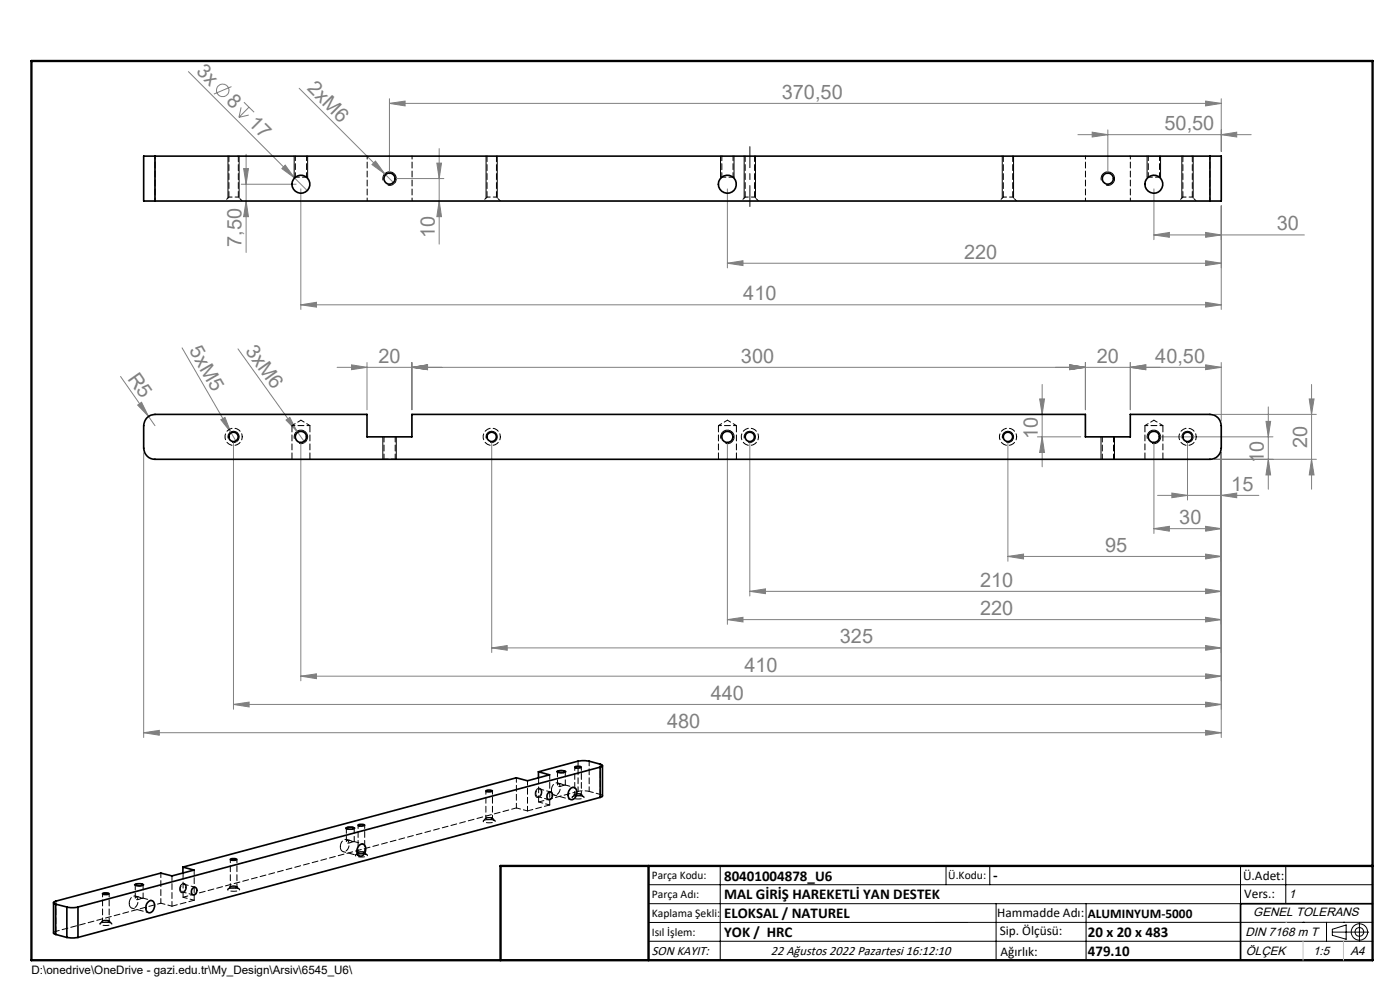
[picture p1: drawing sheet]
<svg xmlns="http://www.w3.org/2000/svg" width="297mm" height="210mm" viewBox="0 0 297 210" stroke-linecap="round" stroke-linejoin="round" font-family="sans-serif">
<g fill="none" stroke="#808080" stroke-width=".21">
<path d="M40 15.2l22.5 22.5M49.1 18.4l-3.7 1.6M63.5 18.7l18.1 18.2M51.2 22.8l-.5 2.1M51.2 39.1h11.6M51.7 35.8h1l-.5 3.3zM51.8 21.7l2.1 2.1M52.2 32.7v20.8M52.8 24.4l-2.1 .5M52.8 22.7l-2.1 2.2M60.5 35l2 2.7-2.7-1.9zM62.5 37.7l2.7 2.7"/>
<path d="M78.9 34.9l.8-.7 1.9 2.7zM81.6 36.9l2 2M82.6 21.9l3.3-.5v1.1zM82.6 20.9v16M82.6 21.9h176.5M83.6 37.9h10.6M92.7 34.6h1l-.5 3.3zM93.2 31.5v20.3M228.7 28.6h36.7M231.7 28l3.3 .6-3.3 .5zM235 27.5v9.4M255.8 21.4l3.3 .5-3.3 .6z"/>
<path d="M259.1 28.6l3.3-.6v1.1zM259.1 20.9v11.2M52.2 42.6l.5 3.4h-1zM63.8 40.1v25.5M93.2 42.6l.5 3.4h-1zM154.3 55.8l3.3-.5v1zM154.3 40.1v16.7M154.3 55.8h104.8M244.8 49.8l3.3-.5v1zM244.8 40.1v10.7M244.8 49.8h31.9M255.8 49.3l3.3 .5-3.3 .5z"/>
<path d="M255.8 55.3l3.3 .5-3.3 .5zM259.1 43.7v21.9M25.6 79.9l5.9 8.4M38.6 73.8l10.3 17.8M50.5 74l12.5 17.5M63.8 64.7l3.3-.6v1zM63.8 64.7h195.3M74.6 77.4l3.3 .5-3.3 .5zM77.9 76.9v10M87.4 77.9l3.3-.5v1zM87.4 76.9v10M226.9 77.4l3.4 .5-3.4 .5z"/>
<path d="M230.3 76.9v10M239.8 76.9v10M239.8 77.9l3.3-.5v1zM255.8 64.1l3.3 .6-3.3 .4zM255.8 77.4l3.3 .5-3.3 .5zM259.1 77.9h-187.6M259.1 76.9v12.4M29.2 85.9l.8-.6 1.5 3zM30.5 96.1v60.3M31.5 88.3l1.4 2M46.8 89l.9-.5 1.2 3.1zM48.9 91.6l1.2 2.1"/>
<path d="M49.5 93.7v56.8M60.7 89.1l.8-.6 1.5 3zM63 91.5l1.7 2.3M63.8 93.7v50.7M104.3 93.7v44.7M154.3 93.7v38.7M159.1 93.7v32.7M213.8 93.7v25.4M220.1 92.7h9.2M220.6 84.6h1l-.5 3.3zM221.1 92.7l.5 3.3h-1zM221.1 81.6v17.4"/>
<path d="M244.8 93.7v19.5M245.8 92.7h24.3M251.9 93.7v12.4M257.7 87.9h21.6M257.7 97.4h21.6M259.1 96.1v60.3M268.6 89.4h1l-.5 3.3zM269.1 97.4l.5 3.3h-1zM269.1 86.3v17.5M277.7 84.6h1.1l-.6 3.3zM278.2 97.4l.6 3.3h-1.1zM278.2 81.6v22.2"/>
<path d="M213.8 118l3.3-.5v1.1zM213.8 118h45.3M244.8 112.1l3.3-.5v1.1zM244.8 112.1h14.3M245.6 105.1h21.5M248.6 104.6l3.3 .5-3.3 .5zM255.8 111.6l3.3 .5-3.3 .6zM255.8 117.5l3.3 .5-3.3 .6zM259.1 105.1l3.3-.5v1zM104.3 137.4l3.3-.5v1zM104.3 137.4h154.8M154.3 131.4l3.3-.5v1z"/>
<path d="M154.3 131.4h104.8M159.1 125.4l3.3-.5v1zM159.1 125.4h100M255.8 124.9l3.3 .5-3.3 .5zM255.8 130.9l3.3 .5-3.3 .5zM255.8 136.9l3.3 .5-3.3 .5zM30.5 155.4l3.3-.5v1.1zM30.5 155.4h228.6M49.5 149.4l3.3-.5v1.1zM49.5 149.4h209.6M63.8 143.4l3.3-.5v1.1zM63.8 143.4h195.3"/>
<path d="M255.8 142.9l3.3 .5-3.3 .6zM255.8 148.9l3.3 .5-3.3 .6zM255.8 154.9l3.3 .5-3.3 .6z"/>
<circle cx="47.3" cy="19.2" r="1.33"/>
</g>
<g fill="none" stroke="#000" stroke-width=".21">
<path d="M48.4 33.1v8.9M50.7 33.1v8.9M62.4 33.1v4.5M65.3 33.1v4.5M81.2 38.3a1.42 1.42 0 0 1 1.3-1.8 1.42 1.42 0 0 1 1.5 1.5 1.42 1.42 0 0 1-1.7 1.3M103.1 33.1v8.9M105.5 33.1v8.9M152.9 33.1v4.5M155.7 33.1v4.5M157.9 33.1v8.9M160.3 33.1v8.9M212.6 33.1v8.9"/>
<path d="M215 33.1v8.9M233.6 38.3a1.43 1.43 0 0 1 1.3-1.8 1.43 1.43 0 0 1 1.5 1.5 1.43 1.43 0 0 1-1.8 1.3M243.3 33.1v4.5M246.2 33.1v4.5M250.7 33.1v8.9M253.1 33.1v8.9M48.4 93a1.19 1.19 0 0 1 1-1.5 1.19 1.19 0 0 1 1.3 1.3 1.19 1.19 0 0 1-1.5 1M62.4 93.1a1.42 1.42 0 0 1 1.3-1.9 1.42 1.42 0 0 1 1.5 1.6 1.42 1.42 0 0 1-1.7 1.2M81.2 92.7v4.7M84.1 92.7v4.7M103.2 93a1.19 1.19 0 0 1 1-1.5 1.19 1.19 0 0 1 1.3 1.3 1.19 1.19 0 0 1-1.5 1M152.9 93.1a1.43 1.43 0 0 1 1.3-1.9 1.43 1.43 0 0 1 1.5 1.6 1.43 1.43 0 0 1-1.8 1.2"/>
<path d="M157.9 93a1.2 1.2 0 0 1 1.1-1.5 1.2 1.2 0 0 1 1.3 1.3 1.2 1.2 0 0 1-1.6 1M212.7 93a1.19 1.19 0 0 1 1.1-1.5 1.19 1.19 0 0 1 1.2 1.3 1.19 1.19 0 0 1-1.5 1M233.6 92.7v4.7M236.4 92.7v4.7M243.4 93.1a1.42 1.42 0 0 1 1.2-1.9 1.42 1.42 0 0 1 1.6 1.6 1.42 1.42 0 0 1-1.8 1.2M250.8 93a1.2 1.2 0 0 1 1-1.5 1.2 1.2 0 0 1 1.3 1.3 1.2 1.2 0 0 1-1.5 1M73.3 175.6l.2-.1a1.86 1.86 0 0 1 1.8 .2 1.85 1.85 0 0 1-2-.1zM103 173.6a1.62 1.62 0 0 1 1.6 .1 1.55 1.55 0 0 1-1.7-.1zM113.9 167.4a.67 .67 0 0 1 .9 0 .67 .67 0 0 1 .1 .9 .73 .73 0 0 1-.4 .8 .73 .73 0 0 1-.9-.3v-.9zM118.1 163.6a2.2 2.2 0 0 1 2 .1 1.91 1.91 0 0 1-2-.1zM121.8 168.5h.2a1.48 1.48 0 0 1 1.4 .1 1.47 1.47 0 0 1-1.6-.1zM21.7 195.4l.1-.1a1.88 1.88 0 0 1 1.5 .1 1.8 1.8 0 0 1-1.7 0z"/>
<path d="M28.5 187.6a2.08 2.08 0 0 1 2 .1 2.09 2.09 0 0 1-2 0zM38.3 187.8a.68 .68 0 0 1 1-.3 .68 .68 0 0 1 .2 1 .73 .73 0 0 1-.5 .8 .73 .73 0 0 1-.8-.3l-.1-.7zM48.8 188.1h.1a1.52 1.52 0 0 1 1.5 .1h-.1a1.73 1.73 0 0 1-1.6-.1zM75.8 180.9l.2-.1a1.48 1.48 0 0 1 1.5 .1 1.47 1.47 0 0 1-1.7 0zM137.6 187.7h153.6M137.6 191.7h153.6M137.6 199.7h153.6M152.8 183.7v20M200.7 183.7v4M210 183.7v4M211.3 191.7v12M230.4 191.7v12"/>
<path d="M263.2 183.7v20M272.8 183.7v8M276.4 195.6h.1M281.4 195.6v4.1M282.6 197.7h7.8M282.6 197.1l3-.9v3l-3-.8zM285 195.6h.1M288.4 195.8v3.8M291.2 195.6l-153.6 .1"/>
<circle cx="288.4" cy="197.7" r="1.74"/>
<circle cx="288.4" cy="197.7" r=".93"/>
</g>
<path d="M159.1 31.1v12.7" fill="none" stroke="#000" stroke-width=".21" stroke-dasharray="15.2 1.3 1.3 1.3" stroke-dashoffset="10.8"/>
<path d="M106.2 203.7h185" fill="none" stroke="#000" stroke-width=".25"/>
<path d="M291.2 191.7h-28v12" fill="none" stroke="#000" stroke-width=".35"/>
<path d="M6.7 12.9h284.5v190.8h-284.5zM137.6 183.7v20M291.2 183.7h-185v20" fill="none" stroke="#000" stroke-width=".5"/>
<path d="M272.8 195.6h.1M276.4 199.7v4M285 199.7v4" fill="none" stroke="#c0c0c0" stroke-width=".21"/>
<path d="M62.4 37.6h2.9M152.9 37.6h2.8M243.4 37.6h2.8M81.2 97.4h2.9" fill="none" stroke="#000" stroke-width=".21" stroke-dasharray="1.3 .6" stroke-dashoffset=".2"/>
<g fill="#808080">
<path d="M46.8 89l.9-.5 1.2 3.1z"/>
<path d="M29.2 85.9l.8-.6 1.5 3z"/>
<path d="M60.7 89.1l.8-.6 1.5 3z"/>
<path d="M78.9 34.9l.8-.7 1.9 2.7z"/>
<path d="M60.5 35l2 2.7-2.7-1.9z"/>
<path d="M239.8 77.9l3.3-.5v1zM226.9 77.4l3.4 .5-3.4 .5zM87.4 77.9l3.3-.5v1zM74.6 77.4l3.3 .5-3.3 .5zM226.9 77.4l3.4 .5-3.4 .5zM87.4 77.9l3.3-.5v1zM255.8 154.9l3.3 .5-3.3 .6zM30.5 155.4l3.3-.5v1.1zM255.8 111.6l3.3 .5-3.3 .6zM244.8 112.1l3.3-.5v1.1zM255.8 117.5l3.3 .5-3.3 .6zM213.8 118l3.3-.5v1.1zM255.8 130.9l3.3 .5-3.3 .5zM154.3 131.4l3.3-.5v1zM255.8 136.9l3.3 .5-3.3 .5zM104.3 137.4l3.3-.5v1z"/>
<path d="M63.8 64.7l3.3-.6v1zM255.8 64.1l3.3 .6-3.3 .4z"/>
<path d="M255.8 49.3l3.3 .5-3.3 .5zM244.8 49.8l3.3-.5v1zM259.1 28.6l3.3-.6v1.1zM231.7 28l3.3 .6-3.3 .5zM255.8 55.3l3.3 .5-3.3 .5zM154.3 55.8l3.3-.5v1zM255.8 21.4l3.3 .5-3.3 .6zM82.6 21.9l3.3-.5v1.1z"/>
<path d="M221.1 92.7l.5 3.3h-1zM220.6 84.6h1l-.5 3.3z"/>
<path d="M277.7 84.6h1.1l-.6 3.3zM278.2 97.4l.6 3.3h-1.1zM268.6 89.4h1l-.5 3.3zM269.1 97.4l.5 3.3h-1z"/>
<path d="M51.7 35.8h1l-.5 3.3zM52.2 42.6l.5 3.4h-1zM92.7 34.6h1l-.5 3.3zM93.2 42.6l.5 3.4h-1z"/>
<path d="M159.1 125.4l3.3-.5v1zM255.8 124.9l3.3 .5-3.3 .5zM63.8 143.4l3.3-.5v1.1zM255.8 142.9l3.3 .5-3.3 .6zM49.5 149.4l3.3-.5v1.1zM255.8 148.9l3.3 .5-3.3 .6zM239.8 77.9l3.3-.5v1zM255.8 77.4l3.3 .5-3.3 .5zM248.6 104.6l3.3 .5-3.3 .5zM259.1 105.1l3.3-.5v1z"/>
</g>
<g fill="none" stroke="#000" stroke-width=".35">
<path d="M32.9 33.1h-2.4v9.5h2.4M32.9 33.1v9.5M32.9 33.1h223.8M256.7 33.1h2.4v9.5h-2.4M256.7 33.1v9.5M32.9 42.6h223.8M31.2 88.6a2.31 2.31 0 0 1 1.7-.7h45v4.8h9.5v-4.8h142.9v4.8h9.5v-4.8h16.9a2.41 2.41 0 0 1 2.4 2.4v4.8a2.41 2.41 0 0 1-2.4 2.3h-223.8a2.41 2.41 0 0 1-2.4-2.3v-4.8l.2-.9zM73.5 175.6a1.87 1.87 0 0 1 1.6 .1 1.61 1.61 0 0 1-1.6-.1zM76 175a1.04 1.04 0 0 1 1.3 .1 1.04 1.04 0 0 1-1.3-.1zM76.1 179.5a.85 .85 0 0 1 1.1-.4 .85 .85 0 0 1 .4 1.2l-.1 .3a.92 .92 0 0 1-.6 .9 .92 .92 0 0 1-1-.3 1.64 1.64 0 0 1 .2-1.7zM103 167.8a1.5 1.5 0 0 1 1.5 0 1.28 1.28 0 0 1-1.5 0zM114.2 163.7l2.4 .7-4.7 1.2-2.4-.6-70.7 18.9"/>
<path d="M114.2 163.7v1.3M116.2 168.3a.52 .52 0 0 1 .7-.3 .52 .52 0 0 1 .3 .7 .67 .67 0 0 1-.3 .7 .67 .67 0 0 1-.8 0l-.1-.6zM118.3 163.6a1.85 1.85 0 0 1 1.6 .1 1.6 1.6 0 0 1-1.6-.1zM121.1 167.2a.87 .87 0 0 1 1 0 .87 .87 0 0 1 .3 1.1 1.16 1.16 0 0 1-1.5 1.2 1.68 1.68 0 0 1 .2-2.3zM122 162.7a1.04 1.04 0 0 1 1.3 .1 1.04 1.04 0 0 1-1.3-.1zM127.3 162.7l.5-.2-.1-.3-2.7-.7-1.5-.1-.9 .1-8.4 2.2M127.3 162.7l-110.8 29.7M127.3 162.7v6.4M127.3 169.1l-110.8 29.8M127.8 162.4v6.4l-.5 .3M11.4 191.5v6.5l.4 .2M11.8 191.8l2.4 .6"/>
<path d="M11.8 191.8v6.4M11.8 198.2l2.4 .7M14.2 192.4l.8 .1 1.5-.1M14.2 198.9h2.3M14.2 192.4v6.5M16.5 192.4v6.5M21.7 189.6a1.5 1.5 0 0 1 1.4 0 1.5 1.5 0 0 1-1.4 0zM28.7 187.6a1.53 1.53 0 0 1 1.6 .1 1.66 1.66 0 0 1-1.6-.1zM31.3 191.5a.8 .8 0 0 1 .9-.5 .8 .8 0 0 1 .6 .9v.4a1.16 1.16 0 0 1-1.5 1.2 1.6 1.6 0 0 1 0-2zM38.8 183.9l2.4 .7-4.7 1.2-2.4-.6-22.7 6.2v.1l.4 .3M38.8 183.9v1.3M40.8 188.5l.2-.2a.58 .58 0 0 1 .7 .2 .58 .58 0 0 1 0 .7 .58 .58 0 0 1-.3 .6 .58 .58 0 0 1-.7-.2l-.1-.6z"/>
<path d="M48.9 182.2a1.04 1.04 0 0 1 1.3 .2 1.04 1.04 0 0 1-1.3-.2z"/>
<circle cx="63.8" cy="39.1" r="1.91"/>
<circle cx="82.6" cy="37.9" r="1.19"/>
<circle cx="154.3" cy="39.1" r="1.91"/>
<circle cx="235" cy="37.9" r="1.19"/>
<circle cx="244.8" cy="39.1" r="1.91"/>
<circle cx="49.5" cy="92.7" r=".99"/>
<circle cx="63.8" cy="92.7" r="1.2"/>
<circle cx="104.3" cy="92.7" r="1"/>
<circle cx="154.3" cy="92.7" r="1.2"/>
<circle cx="159.1" cy="92.7" r=".99"/>
<circle cx="213.8" cy="92.7" r=".99"/>
<circle cx="244.8" cy="92.7" r="1.2"/>
<circle cx="251.9" cy="92.7" r=".99"/>
</g>
<g fill="none" stroke="#000" stroke-width=".21" stroke-dasharray="1.3 .6" stroke-dashoffset=".6">
<path d="M32.9 33.1v9.5M48.6 41.8h2M48.6 41.8l-.9 .8M51.4 42.6l-.8-.8M77.9 42.6v-9.5M87.4 42.6v-9.5M103.3 41.8h2M103.3 41.8l-.8 .8M106.2 42.6l-.9-.8M158.1 41.8h2M158.1 41.8l-.9 .8M160.9 42.6l-.8-.8"/>
<path d="M212.8 41.8h2M212.8 41.8l-.8 .8M215.7 42.6l-.9-.8M230.3 42.6v-9.5M239.8 42.6v-9.5M250.9 41.8h2M250.9 41.8l-.8 .8M253.8 42.6l-.9-.8M256.7 42.6v-9.5M51.4 92.7a1.83 1.83 0 0 1-2.6 1.6 1.83 1.83 0 0 1-.5-3 1.83 1.83 0 0 1 3 .8l.1 .6M61.9 90.3h3.8M106.2 92.7a1.83 1.83 0 0 1-2.6 1.6 1.83 1.83 0 0 1-.5-3 1.83 1.83 0 0 1 3 .8l.1 .6"/>
<path d="M152.4 90.3h3.8M160.9 92.7a1.83 1.83 0 0 1-2.6 1.6 1.83 1.83 0 0 1-.4-3 1.83 1.83 0 0 1 2.9 .8l.1 .6M215.7 92.7a1.83 1.83 0 0 1-2.6 1.6 1.83 1.83 0 0 1-.5-3 1.83 1.83 0 0 1 3 .8l.1 .6M242.9 90.3h3.8M253.8 92.7a1.83 1.83 0 0 1-2.6 1.6 1.83 1.83 0 0 1-.5-3 1.83 1.83 0 0 1 3 .8l.1 .6M76 175v5.9M103.1 167.8v5.8M104.5 173.6v-5.8M121.9 162.7v5.9M123.3 168.6v-5.9M21.8 189.6v5.8M23.2 195.4v-5.8"/>
<path d="M48.9 182.3v5.9M50.3 188.2v-5.9M77.4 180.9v-5.9"/>
</g>
<path d="M81.5 92.7v4.7M83.8 97.4v-4.7M233.8 92.7v4.7M236.2 97.4v-4.7M73.5 175.7v2.8M75.1 178.5v-2.8M109.5 171.4l-70.7 18.9M118.3 163.7v2.8M119.9 166.5v-2.8M28.7 187.7v2.8M30.4 190.5v-2.8" fill="none" stroke="#000" stroke-width=".21" stroke-dasharray="1.3 .6" stroke-dashoffset=".2"/>
<path d="M61.9 90.3v7.1M65.7 97.4v-7.1M152.4 90.3v7.1M156.2 97.4v-7.1M242.9 90.3v7.1M246.7 97.4v-7.1" fill="none" stroke="#000" stroke-width=".21" stroke-dasharray="1.3 .6" stroke-dashoffset="-.1"/>
<path d="M63.8 89.1l-1.9 1.2M65.7 90.3l-1.9-1.2M154.3 89.1l-1.9 1.2M156.2 90.3l-1.9-1.2M244.8 89.1l-1.9 1.2M246.7 90.3l-1.9-1.2M34.1 191.6l-22.2 6" fill="none" stroke="#000" stroke-width=".21" stroke-dasharray="1.3 .6" stroke-dashoffset=".5"/>
<g fill="none" stroke="#000" stroke-width=".21" stroke-dasharray="1.3 .6" stroke-dashoffset=".3">
<path d="M62.7 33.1v4.5M65 37.6v-4.5M153.1 33.1v4.5M155.5 37.6v-4.5M243.6 33.1v4.5M246 37.6v-4.5M109.5 171.4v-6.4M111.9 172v-6.4M114.9 168a.55 .55 0 0 0-.5-.7 .55 .55 0 0 0-.6 .6 .61 .61 0 0 0-.1 .8 .61 .61 0 0 0 .8 .1l.4-.8M116.6 170.7v-6.4M122.6 167.9v-6.4M125 161.5v6.4"/>
<path d="M127.3 168.5v-6.4M11.9 191.1v6.5M34.1 191.6v-6.4M36.5 192.2v-6.4M39.4 188.2a.55 .55 0 0 0-.4-.7 .55 .55 0 0 0-.7 .6 .61 .61 0 0 0 0 .8 .61 .61 0 0 0 .8 .1l.3-.8M41.2 191v-6.5"/>
</g>
<g fill="none" stroke="#000" stroke-width=".21" stroke-dasharray="1.3 .6" stroke-dashoffset=".1">
<path d="M48.6 33.1v8.7M103.3 33.1v8.7M158.1 33.1v8.7M212.8 33.1v8.7M250.9 33.1v8.7M50.6 41.8v-8.7M105.3 41.8v-8.7M160.1 41.8v-8.7M214.8 41.8v-8.7M252.9 41.8v-8.7M104.3 173.5l-1.2 .1a.99 .99 0 0 0 1.4 0l-.2-.1M116.6 170.7l-4.7 1.3"/>
<path d="M122.6 167.9l-8.3 2.2M123.1 168.4l-1.1 .1a.99 .99 0 0 0 1.3 .1l-.2-.2M23 195.3h-1.2a.99 .99 0 0 0 1.4 .1l-.2-.1M41.2 191l-4.7 1.2M50.1 188l-1.2 .1a.99 .99 0 0 0 1.4 .1l-.2-.2M77.2 180.8h-1.2a.99 .99 0 0 0 1.4 .1l-.2-.1"/>
</g>
<path d="M72.2 179.6a1.31 1.31 0 0 1 1.4-1.5 1.47 1.47 0 0 1 .4 1.5 1.47 1.47 0 0 1-1.2 1 .99 .99 0 0 1-.6-1M74.9 178.5h.2M114.3 170.1v-5.1M117 167.6a1.31 1.31 0 0 1 1.4-1.5 1.47 1.47 0 0 1 .4 1.5 1.47 1.47 0 0 1-1.2 1.1 .99 .99 0 0 1-.6-1.1M119.7 166.5h.2M127.8 168.8l-.5-.3M11.9 197.6l-.5 .3M27.4 191.6a1.31 1.31 0 0 1 1.4-1.5 1.47 1.47 0 0 1 .4 1.5 1.47 1.47 0 0 1-1.2 1 .99 .99 0 0 1-.6-1M30.1 190.5h.2M38.8 190.3v-5.1" fill="none" stroke="#000" stroke-width=".21" stroke-dasharray="1.3 .6"/>
<path d="M104.7 173.9l.3 .2a2.04 2.04 0 0 1-2.3 .3l-.2-.2a2.52 2.52 0 0 1 2.2-.3M117.6 168.7l3.5 .9M123.5 168.9l.4 .2a2.04 2.04 0 0 1-2.3 .2l-.3-.1a2.52 2.52 0 0 1 2.2-.3M23.4 195.7l.3 .2a2.04 2.04 0 0 1-2.3 .3l-.2-.2a2.52 2.52 0 0 1 2.2-.3M28 192.6l3.5 1M50.5 188.5l.3 .2a2.04 2.04 0 0 1-2.3 .2l-.2-.2a2.52 2.52 0 0 1 2.2-.2M72.8 180.6l3.5 1M77.6 181.2l.3 .2a2.04 2.04 0 0 1-2.3 .3l-.2-.2a2.52 2.52 0 0 1 2.2-.3" fill="none" stroke="#000" stroke-width=".21" stroke-dasharray="1.3 .6" stroke-dashoffset=".7"/>
<path d="M75.1 178.5a1.68 1.68 0 0 1-1.6 .2v-.2a1.07 1.07 0 0 1 1.4 0M119.9 166.5h-.1a1.68 1.68 0 0 1-1.5 .2v-.2a1.07 1.07 0 0 1 1.4 0M30.4 190.5h-.1a1.68 1.68 0 0 1-1.6 .2v-.2a1.07 1.07 0 0 1 1.4 0" fill="none" stroke="#000" stroke-width=".21" stroke-dasharray="1.3 .6" stroke-dashoffset="-.2"/>
<g fill="none" stroke="#000" stroke-width=".21" stroke-dasharray="1.3 .6" stroke-dashoffset=".4">
<path d="M74.2 178.3l-.7-.2M103.1 173.6l-.6 .5M105 174.1l-.6-.5M111.9 172l-2.4-.6M114 169l2.4 .6M114.3 170.1l2.3 .6M116.8 168l-2.3-.6M119 166.3l-.7-.2M122 168.5l-.6 .5M123.9 169l-.6-.5M125 167.9l-1.2-.2-1.2 .2M127.3 168.5l-2.3-.6"/>
<path d="M21.8 195.4l-.6 .5M23.7 195.9l-.6-.5M29.4 190.3l-.7-.2M36.5 192.2l-2.4-.6M38.6 189.2l2.4 .6M38.8 190.3l2.4 .7M41.4 188.2l-2.3-.6M48.9 188.1l-.6 .5M50.8 188.6l-.6-.5M76 180.8l-.6 .6M77.9 181.4l-.6-.6"/>
</g>
<path d="M77 179l-1.9-.5M121.8 167l-1.9-.5M32.2 191l-1.9-.5" fill="none" stroke="#000" stroke-width=".21" stroke-dasharray="1.3 .6" stroke-dashoffset="1"/>
<g font-size="4.2" fill="#808080">
<text x="41.5" y="15.4" transform="rotate(45 41.5 15.4)">3x</text>
<text x="47.8" y="21.7" transform="rotate(45 47.8 21.7)">8</text>
<text x="65" y="18.9" transform="rotate(45 65 18.9)">2xM6</text>
<text x="165.9" y="21">370,50</text>
<text x="52.5" y="26.4" transform="rotate(45 52.5 26.4)">17</text>
<text x="247" y="27.6">50,50</text>
<text x="51.3" y="52.3" transform="rotate(-90 51.3 52.3)">7,50</text>
<text x="92.2" y="50.6" transform="rotate(-90 92.2 50.6)">10</text>
<text x="270.8" y="48.9">30</text>
<text x="204.5" y="54.9">220</text>
<text x="157.7" y="63.7">410</text>
<text x="40" y="74.3" transform="rotate(60 40 74.3)">5xM5</text>
<text x="51.9" y="74.4" transform="rotate(54 51.9 74.4)">3xM6</text>
<text x="80.3" y="76.9">20</text>
<text x="157.2" y="76.9">300</text>
<text x="232.7" y="76.9">20</text>
<text x="245.1" y="76.9">40,50</text>
<text x="27" y="80.3" transform="rotate(55 27 80.3)">R5</text>
<text x="220.1" y="93.1" transform="rotate(-90 220.1 93.1)">10</text>
<text x="277.3" y="95" transform="rotate(-90 277.3 95)">20</text>
<text x="268.1" y="98.1" transform="rotate(-90 268.1 98.1)">10</text>
<text x="261.2" y="104.1">15</text>
<text x="250.2" y="111.2">30</text>
<text x="234.5" y="117.1">95</text>
<text x="207.9" y="124.5">210</text>
<text x="207.9" y="130.5">220</text>
<text x="178.2" y="136.5">325</text>
<text x="157.9" y="142.5">410</text>
<text x="150.8" y="148.5">440</text>
<text x="141.5" y="154.5">480</text>
</g>
<g font-size="3.2">
<text x="153.6" y="186.8">80401004878_U6</text>
<text x="153.6" y="190.8">MAL GİRİŞ HAREKETLİ YAN DESTEK</text>
<text x="210.7" y="186.6">-</text>
<text x="153.6" y="194.8">ELOKSAL / NATUREL</text>
<text x="153.6" y="198.8">YOK / HRC</text>
<text x="230.8" y="198.7">20 x 20 x 483</text>
<text x="230.8" y="202.8">479.10</text>
</g>
<g font-size="2.8">
<text x="263.7" y="186.7">Ü.Adet:</text>
<text x="263.9" y="190.5">Vers.:</text>
<text x="211.5" y="194.5">Hammadde Adı:</text>
<text x="230.8" y="194.7">ALUMINYUM-5000</text>
<text x="138.3" y="202.6">SON KAYIT:</text>
<text x="163.5" y="202.6">22 Ağustos 2022 Pazartesi 16:12:10</text>
<text x="212.1" y="198.4">Sip. Ölçüsü:</text>
<text x="212.2" y="202.7">Ağırlık:</text>
</g>
<g font-size="2.6">
<text x="273.4" y="190.4">1</text>
<text x="265.9" y="194.4">GENEL TOLERANS</text>
<text x="264.2" y="198.5">DIN 7168 m T</text>
<text x="264.3" y="202.6">ÖLÇEK</text>
<text x="278.5" y="202.6">1:5</text>
<text x="286.5" y="202.6">A4</text>
</g>
<g font-size="2.5">
<text x="138.3" y="186.4">Parça Kodu:</text>
<text x="138.3" y="190.5">Parça Adı:</text>
<text x="201.2" y="186.5">Ü.Kodu:</text>
<text x="138.3" y="194.5">Kaplama Şekli:</text>
<text x="138.3" y="198.6">Isıl İşlem:</text>
<text x="6.7" y="206.7">D:\onedrive\OneDrive - gazi.edu.tr\My_Design\Arsiv\6545_U6\</text>
</g>
</svg>
